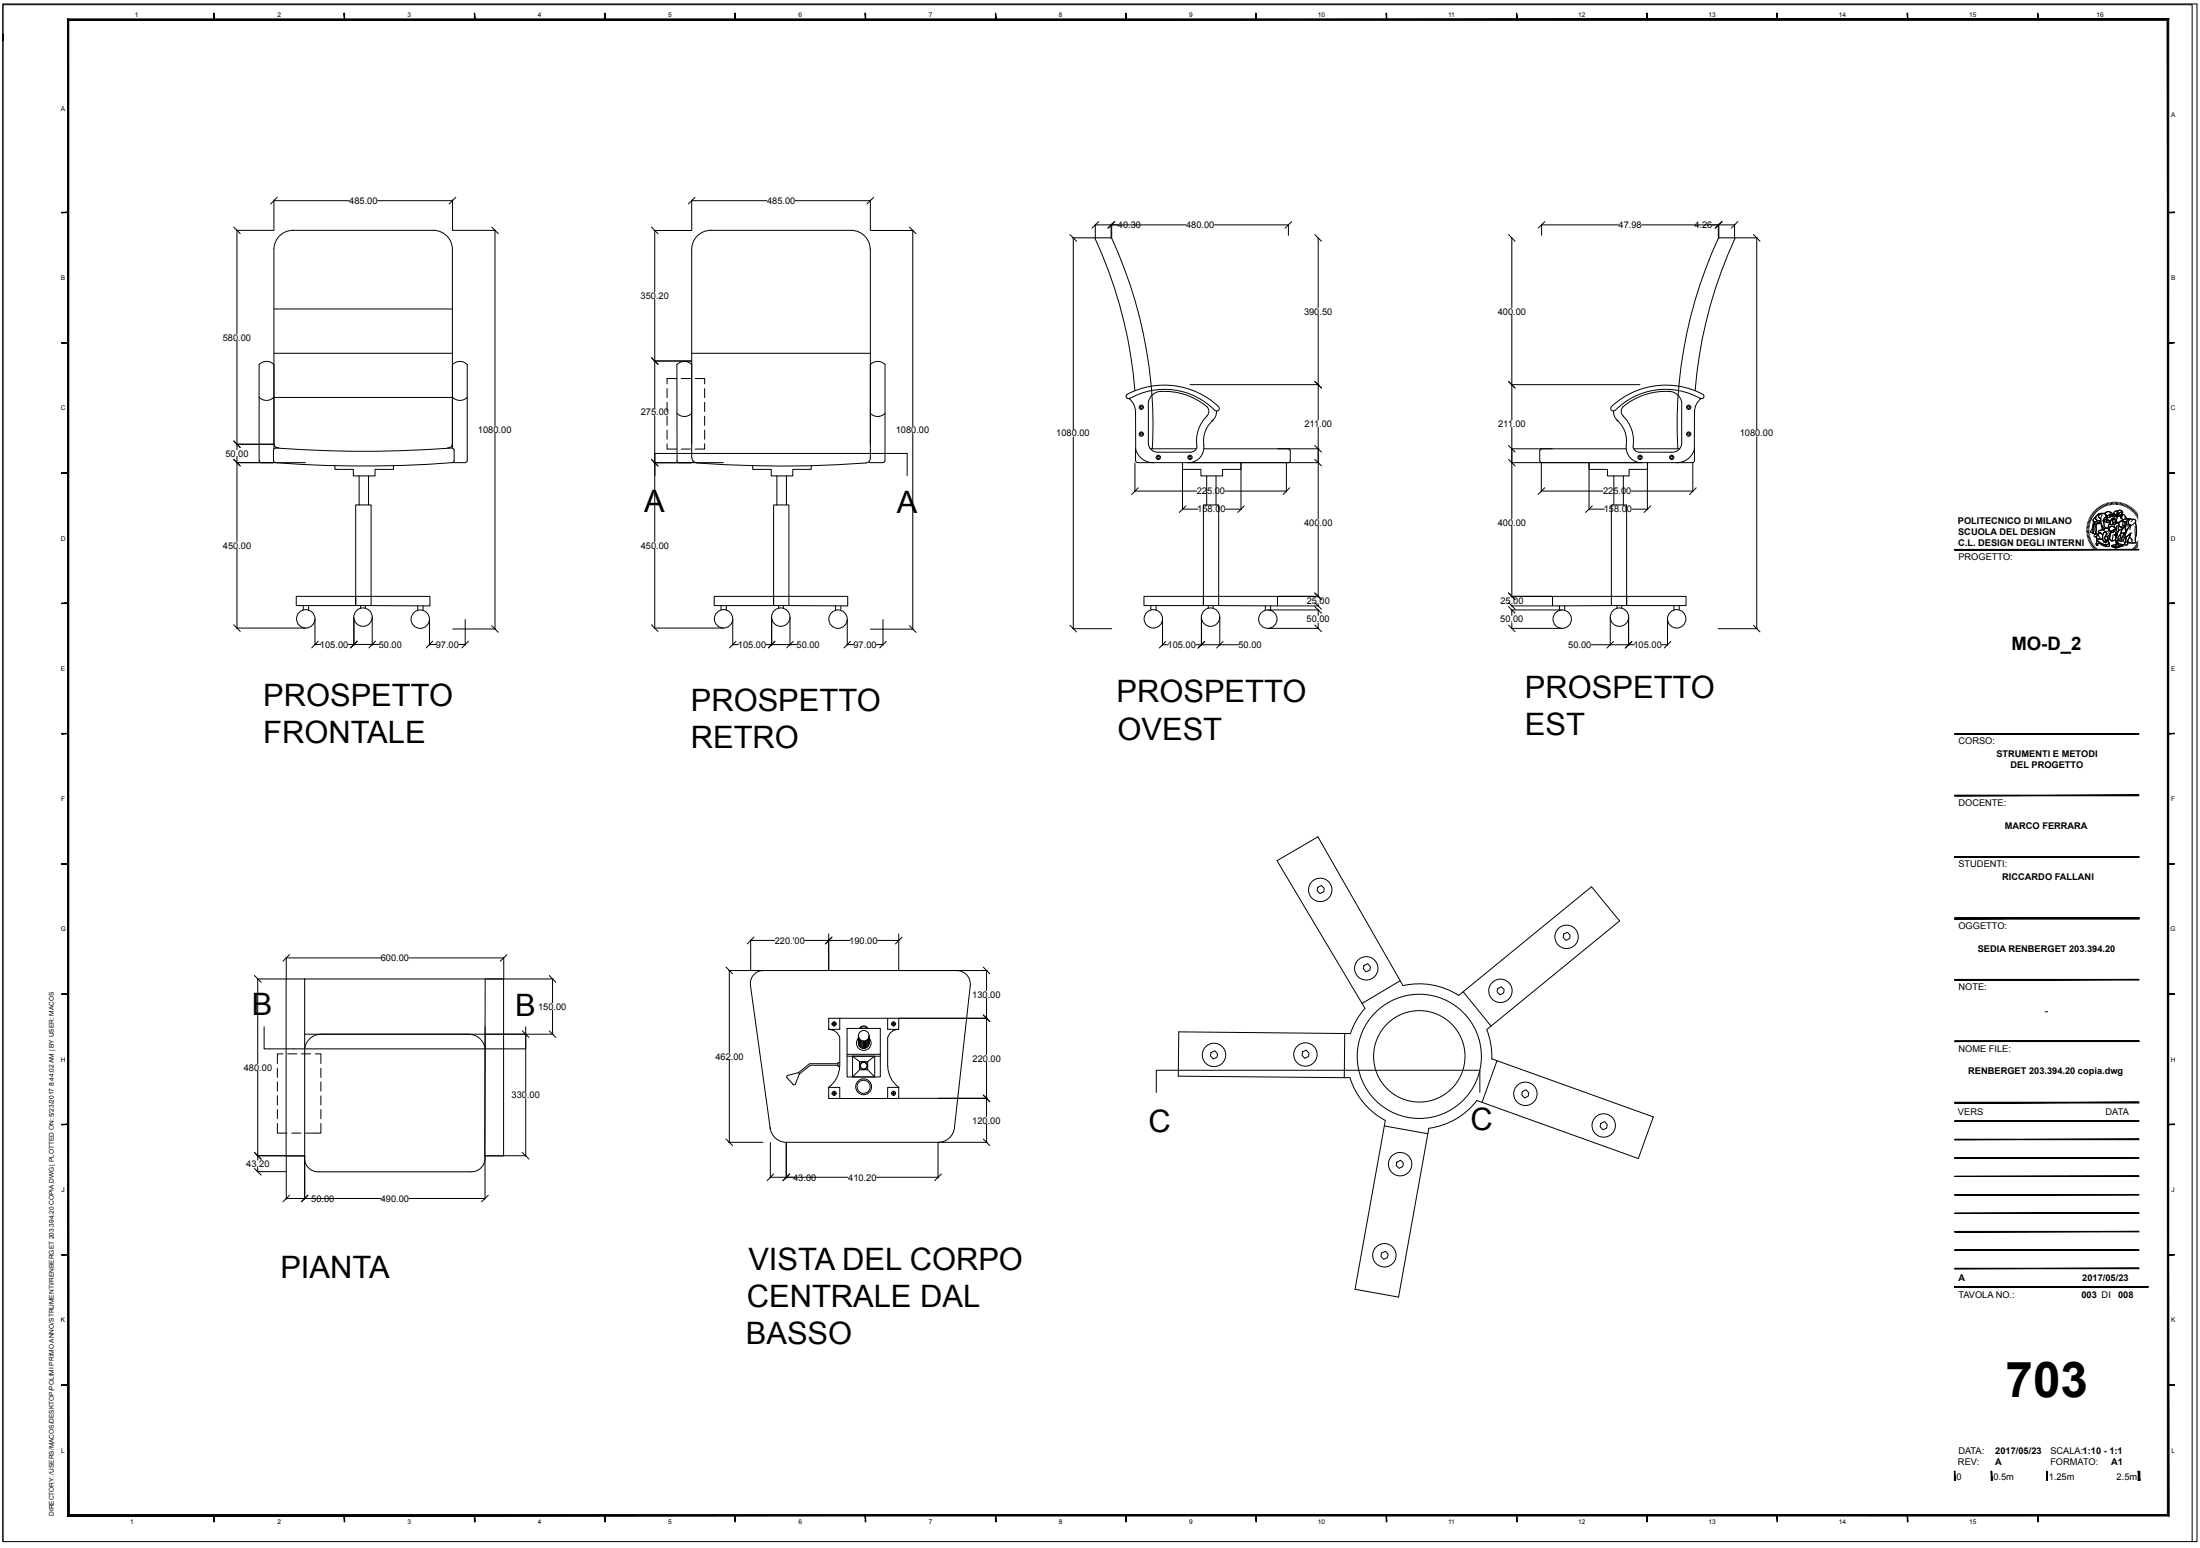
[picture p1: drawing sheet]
<svg xmlns="http://www.w3.org/2000/svg" width="597mm" height="420mm" viewBox="0 0 597 420" stroke-linecap="round" stroke-linejoin="round" font-family="sans-serif">
<g fill="none" stroke="#000" stroke-width=".27">
<path d="M.8 1.1h595.4v417.2h-595.4zM74.3 54.2v8.3M74.3 54.5h20.4M75.2 53.5l-1.8 1.8M102.4 54.5h20.4M122.8 54.2v8.3M123.7 53.5l-1.8 1.8M187.7 54.3v8.2M187.7 54.5h20.4M188.6 53.6l-1.8 1.7M215.8 54.5h20.4M236.2 54.3v8.2"/>
<path d="M237.1 53.6l-1.9 1.7M63.4 61.6l1.8 1.8M64.1 62.5h10.2M64.3 62.5v28M79.4 62.5h38.3a5.2 5.2 0 0 1 5.1 5.2M79.6 62.5a5.2 5.2 0 0 0-5.3 5v54.2M122.8 67.6v53.9M122.9 62.5h11.6M133.4 61.6l1.8 1.8M134.3 62.5v53.1M176.8 61.6l1.8 1.8M177.5 62.5h10.2"/>
<path d="M177.7 62.5v16.7M192.7 62.5h38.4a5.2 5.2 0 0 1 5 5.2M193 62.5a5.2 5.2 0 0 0-5.3 5v56.6a1.54 1.54 0 0 0 1.4 1.5M236.2 67.6v56.7a1.27 1.27 0 0 1-1.3 1.3 311.3 311.3 0 0 1-45.8 0M236.2 62.5h11.7M246.8 61.6l1.8 1.8M247.7 62.5v53.1M290.3 63.6l1.8 1.9M291.3 64.5v52.1M297.2 60.8v3.7a128.6 128.6 0 0 1 10.8 41.5M297.2 61h6.1M298.2 60.1l-1.9 1.8"/>
<path d="M301.5 60.8v3.7h-10.5M301.5 64.6l.1 .1M301.7 60.8v3.8a121.7 121.7 0 0 1 10.6 39.2M301.7 61h20.1M302.4 60.1l-1.8 1.8M302.6 60.1l-1.9 1.8M329.5 61h20.1M349.6 60.8v3M350.5 60.1l-1.8 1.8M356.8 63.6l1.8 1.9M357.5 64.5h.1M357.7 64.5v18.9"/>
<path d="M409.4 63.6l1.7 1.9M410.1 64.5h.1M410.3 64.5v18.9M418.3 61h20.9M418.3 60.8v3M419.2 60.1l-1.8 1.8M445.5 61h20.8M464.7 61h6M466.3 60.8v3.8a121.1 121.1 0 0 0-11 57.2M466.4 60.8v3.7M466.5 64.6l-.2 .1M467.2 60.1l-1.8 1.8"/>
<path d="M467.4 60.1l-1.9 1.8M470.7 60.8v3.7h-4.2M470.7 64.5a128.6 128.6 0 0 0-10.7 41.5M470.8 64.5h6.1M471.6 60.1l-1.8 1.8M475.8 63.6l1.8 1.9M476.7 64.5v52.1M64.3 92.5v29.5M70.3 98.9v26.2M70.3 98.9a2.75 2.75 0 0 1 4 0M74.3 95.9h48.5M74.3 83.8h48.5"/>
<path d="M122.8 98.9a2.75 2.75 0 0 1 4 0M126.8 98.9v26.2M176.8 97l1.8 1.9M177.5 98h10.2M177.5 97.9h10.2M177.7 81.2v29.6M183.7 98.9v26.1l.2 .4 .3 .1M183.7 98.9a2.75 2.75 0 0 1 4 0M187.7 95.9h48.5M236.2 98.9a2.75 2.75 0 0 1 4 0M240.2 98.9v26.2M357.7 85.4v28.6"/>
<path d="M410.3 85.4v28.6M63.4 119.6l1.8 1.8M70.3 107.8a2.75 2.75 0 0 0 4 0M74.3 107.8h48.5M122.8 107.8a2.75 2.75 0 0 0 4 0M134.3 117.6v53.1M177.7 112.7v34.3M181 105.4v2.5M181 109.1v2.5M181 112.9v2.5M181 116.7v2.5M183.6 102.7h-2.6v1.5"/>
<path d="M183.7 112.2a2.75 2.75 0 0 0 4 0M184.9 102.7h2.5M188.6 102.7h2.6v1.5M191.2 105.4v2.5M191.2 109.1v2.5M191.2 112.9v2.5M191.2 116.7v2.5M236.2 112.2a2.75 2.75 0 0 0 4 0M247.7 117.6v53.1M291.3 118.5v52.1M305.8 107a21.3 21.3 0 0 1 25 3.6v.5l-.4 .4-.7-.2M305.8 107a.64 .64 0 0 0-.1 1 .64 .64 0 0 0 .9 0"/>
<path d="M308.1 111.4v13.6M309.4 110.3l.3-.2 .3 .2v.3l-.3 .2-.3-.2zM309.4 117.6l.3-.2 .3 .2v.3l-.3 .2-.3-.2zM311.6 109.1v11.2a2.5 2.5 0 0 0 2.8 2.4M312.3 103.8l.5 8.3-.1 9.7M314.8 106.2a17.1 17.1 0 0 1 13 4.6 1.74 1.74 0 0 1-.3 2.1M315 106.2a3.6 3.6 0 0 0-3.4 2.9M322.9 104.4h35M327.5 112.9a9.5 9.5 0 0 0-2.7 8.3 1.74 1.74 0 0 1-1.9 1.5M329.2 114a7.3 7.3 0 0 0-2.5 6.8M329.6 111.3a19.1 19.1 0 0 0-23.1-3.1l1.1 1.4 .5 1.8M330.1 111.5l-.3 1.6-1 1.2"/>
<path d="M356.8 103.5l1.8 1.8M357.7 116v24.8M409.4 103.5l1.7 1.8M410.1 104.4h34.9M410.3 116v24.8M437.9 111.5l.3 1.6 1 1.2M438.8 114a7.3 7.3 0 0 1 2.5 6.8M440.4 112.9a9.4 9.4 0 0 1 2.8 8.2 1.73 1.73 0 0 0 1.9 1.6M452.9 106.2a3.6 3.6 0 0 1 3.5 2.9l-.1 11.2a2.5 2.5 0 0 1-2.7 2.4M453.2 106.2a17.3 17.3 0 0 0-13 4.5 1.74 1.74 0 0 0 .3 2.2M458 110.3l.3-.2 .3 .2v.3l-.3 .2-.3-.2zM458 117.6l.3-.2 .3 .2v.3l-.3 .2-.3-.2z"/>
<path d="M459.8 111.4v13.6M461.5 108.2a19.1 19.1 0 0 0-23.2 3.1M461.6 108.2l-1.2 1.4-.5 1.8M462.2 107a.64 .64 0 0 1 .1 1 .64 .64 0 0 1-1 0M462.2 107a21.4 21.4 0 0 0-25 3.5 .68 .68 0 0 0 .2 .9 .68 .68 0 0 0 .9-.1M476.7 118.5v52.1M63.4 124.6l1.8 1.8M64.1 125.5h18.8M64.1 120.5h10.2M64.3 124v22.9M70.4 125l.2 .4 .3 .1M74.2 122v3.1"/>
<path d="M74.3 125l.2 .4a278.9 278.9 0 0 0 48.4 0l.3-.4M74.3 125.3v.2h-3.5M74.4 120.5l.5 .8 .8 .2M90.9 126.3v1h5v1.8h5.9v-1.8h5v-1M97.5 137h-1v24.8M97.5 137h3.2v24.8h-4.2M97.5 129.1v7.9M100 129.1v7.9M122.7 120.5l-.3 .7-1 .3M122.8 125.5h3.5M123.2 122.1l-.5-.5a343.9 343.9 0 0 1-48.2 0l-.2 .5M123.2 122v3.1"/>
<path d="M126.7 125v.3l-.5 .2M177.5 125.5h18.8M177.5 125.6h10.2M177.7 129v-6h68.5v6M178.6 126.4l-1.8-1.8 1.8 1.9M181 120.4v1.4h2.6M184.9 121.8h2.5M188.2 125.2l-.5 .3M191.2 120.4v1.4h-2.6M204.3 126.3v1h5v1.8h5.8v-1.8h5v-1M210.8 137h-.9v24.8M210.8 137h3.3v24.8h-4.2"/>
<path d="M210.8 129.1v7.9M213.4 129.1v7.9M240.1 125l-.1 .3-.4 .2h-3.4l-.4-.2M308 133.2h16.7M308 125.6v7.8M308.2 121.8a4.9 4.9 0 0 0 4.9 3.7M308.2 125l.2 .4 .3 .1M308.6 125.5h49.3M308.9 132.3l-1.8 1.9M312.1 121.8h12.6M314 123.9l.3-.2 .3 .2v.4l-.3 .2-.3-.2zM314.5 122.7h8.4"/>
<path d="M320.9 125.5v1.8h5v1.8h5.9v-1.8h5v-1.8M320.9 138.1h4.2M320.9 125.6v12.7M321.8 137.3l-1.8 1.7M322.6 123.9l.3-.2 .3 .2v.4l-.3 .2-.3-.2zM326.6 120.8a4.1 4.1 0 0 1-4.4 4.7M326.7 121.8h31.2M327.4 137h-.8v24.8M327.4 137h3.3v24.8h-4.1M327.4 129.1v7.9M330 129.1v7.9M332.4 133.2h16.7"/>
<path d="M332.6 138.1h4.2M336.8 125.6v12.7M337.7 137.3l-1.8 1.7M349.1 125.6v7.8M349.6 121.8l.5 .5v2.8l-.5 .4M350 132.3l-1.8 1.9M356.8 124.6l1.8 1.8M356.8 120.9l1.8 1.8M409.4 124.6l1.7 1.8M409.4 120.9l1.7 1.8M410.1 121.8h31.2M410.1 125.5h49.3"/>
<path d="M417.8 122.3v2.7M417.9 125l.2 .4 .3 .1M418.3 125.6v7.8M418.3 133.2h16.7M418.4 121.8l-.4 .2-.1 .3M419.2 132.3l-1.8 1.9M431.2 125.5v1.8h5v1.8h5.9v-1.8h5v-1.8M431.2 125.6v12.7M431.2 138.1h4.2M432.1 137.3l-1.8 1.7M437.9 129.1v7.9M440.5 137h.9v24.8"/>
<path d="M440.5 137h-3.2v24.8h4.1M440.5 129.1v7.9M441.3 120.8a4.1 4.1 0 0 0 4.5 4.7M442.7 133.2h16.7M442.8 138.1h4.2M443.3 121.8h12.5M444.8 123.9l.3-.2 .2 .2v.4l-.2 .2-.3-.2zM445.1 122.7h8.4M447 125.6v12.7M448 137.3l-1.8 1.7M453.3 123.9l.3-.2 .3 .2v.4l-.3 .2-.3-.2zM459.4 125.6v7.8"/>
<path d="M459.8 125l-.1 .3-.4 .2M459.8 121.8a4.9 4.9 0 0 1-5 3.7M460.3 132.3l-1.8 1.9M567.4 139.8l.6 .3M567.6 139.5l.6 .4M567.8 139.2l.5 .4M568 138.9l.5 .5M568.3 138.7l.4 .4M568.5 138.4l.5 .5M568.8 138.1l.4 .6M568.9 139.9a2.01 2.01 0 0 1 1.9-.6 .99 .99 0 0 0-1.3 1l.6 .3v.8l-.5-.1a.8 .8 0 0 1-.9-.5 .8 .8 0 0 1 .2-.9zM569 137.9l.5 .5"/>
<path d="M569.3 137.7l.4 .5M569.6 139.8a1.01 1.01 0 0 1 1-.6 1.01 1.01 0 0 1 .9 .9l-.3 .5a1.03 1.03 0 0 0-.3 1.4 .98 .98 0 0 0 .8 1.3h-.1a.41 .41 0 0 0-.5 .5h-.2a.39 .39 0 0 1-.3-.2 .39 .39 0 0 1 .1-.5l-.6-1.1v-1.4h-.3l-.4-.5zM569.6 137.5l.4 .6M569.9 137.3l.4 .6M570.2 137.1l.4 .6M570.5 139.6a3 3 0 0 0-.1 2.9l.3 .6a.38 .38 0 0 0-.1 .5 .38 .38 0 0 0 .5 .2 .47 .47 0 0 1 .6-.5 .98 .98 0 0 1-.8-1.3 1.55 1.55 0 0 1 .6-1.9 1.21 1.21 0 0 0-2-.7 1.25 1.25 0 0 0-.8 1.3l.2 .4 1.1 .3M570.6 137l.2 .6M570.7 139.3a.98 .98 0 0 0-1.2 1l.6 .3M570.9 136.8l.3 .6M571.1 139.4a1.11 1.11 0 0 1 1.1-.6 1.11 1.11 0 0 1 1 .8l-.3 .1a.41 .41 0 0 0-.4-.2 .41 .41 0 0 0-.3 .3l-.5 .1-.2-.2M571.2 136.7l.3 .6M571.3 139.1a1.2 1.2 0 0 1 1.9 .5l-.3 .1-.3-.2a.76 .76 0 0 1-.8 .3 .76 .76 0 0 1-.6-.6z"/>
<path d="M571.4 139.7l.7 .2 .5-.5a.46 .46 0 0 1 .1 .8l-.4 .2-.4-.1-.5 .1zM571.5 136.6l.3 .6M571.9 136.5l.2 .6M572.2 136.4l.2 .6M572.5 139.8l.2 .1M572.6 136.3l.1 .7M572.6 139.9h.1M572.9 139.7l-.1 .5-.5 .2-.4-.1-.5 .1M572.9 136.3l.1 .6M573.3 136.2l.1 .7M573.4 139.8a.41 .41 0 0 1 .5-.3 .41 .41 0 0 1 .2 .6h-.1M573.4 139.6a.46 .46 0 0 1 .5 0 .46 .46 0 0 1 .2 .5l-.7-.3z"/>
<path d="M573.7 136.2v.7M573.7 140l-.4-.2-.4 .2h.3a.34 .34 0 0 0 .4 .4 .34 .34 0 0 0 .2-.6v.2M574 136.2v.7M574.3 139.6l.1 .4M574.4 136.2l-.1 .7M574.7 138.7a.73 .73 0 0 1 1-.1 .73 .73 0 0 1 .2 .9l-.4 1.1 .1-.7 .2-.4-.2-.6a1.11 1.11 0 0 0-.9 1.3l-.2-.8zM574.7 138.7h-.4a.61 .61 0 0 0-.7 .7M574.7 136.2l-.1 .7M574.8 139.7a.36 .36 0 0 0 .3 .4 .36 .36 0 0 0 .4-.2M575 139.4l.2 .1M575 139.2l.6-.3 .2 .6-.2 .4a.46 .46 0 0 1-.7 0 .46 .46 0 0 1 .1-.7zM575.1 136.3l-.1 .7"/>
<path d="M575.1 139.5h.1M575.1 139.9h.1M575.1 139.8h.1M575.4 139.6l.2 .1M575.4 136.4l-.1 .6M575.5 139.6v.1M575.8 136.5l-.2 .6M575.9 139.5l.6 .3 .6 .9-1 .4a.85 .85 0 0 1-.2-1.3zM575.9 139.5l.6 .3 .4 .6M576.1 136.5l-.2 .7M576.5 136.7l-.3 .6M576.8 136.8l-.3 .6"/>
<path d="M577.1 136.9l-.3 .7M577.4 137.1l-.3 .6M577.8 137.3l-.4 .5M578.1 137.5l-.4 .5M578.4 137.6l-.5 .6M578.6 137.8l-.4 .6M578.9 138.1l-.5 .5M579.2 138.3l-.5 .5M579.4 138.6l-.4 .4M579.7 138.9l-.5 .4M579.9 139.1l-.5 .4M580.1 139.4l-.6 .4"/>
<path d="M580.3 139.7l-.5 .4M64.3 148.9v21.5M177.7 149v21.4M357.7 142.8v19.3M410.3 142.8v19.3M566.2 143.5h.7M566.2 143.9h.7M566.3 143.1l.6 .1M566.3 142.8l.7 .1M566.3 142.4l.7 .1M566.4 142.1l.7 .1M566.5 141.7l.7 .2"/>
<path d="M566.6 141.4l.7 .2M566.8 141.1l.6 .2M566.9 140.7l.6 .3M566.9 144.2h-.7M566.9 144.5h-.6M567 144.8l-.7 .1M567 145.1l-.7 .2M567.1 140.4l.5 .3M567.1 145.5l-.7 .1M567.1 145.8l-.6 .1M567.2 140.1l.6 .3M567.3 146.1l-.7 .2"/>
<path d="M567.4 146.4l-.7 .2M567.5 146.7l-.6 .2M567.6 147l-.6 .3M567.8 147.2l-.6 .4M567.9 147.5l-.5 .4M568.1 141.4l.7 .1a.8 .8 0 0 0 1.3-.1v.6a2.49 2.49 0 0 1-2-.3zM568.1 141.4l.1 .5M568.1 147.8l-.5 .4M568.3 142l-.3 .4-.1 1.6-.3 .5 .3 .2M568.3 148.1l-.5 .4M568.4 140.5l.3-.3a.82 .82 0 0 0 .9 1.1l.4 .1-.6 .4-.5-.3-.4 .1a.45 .45 0 0 1-.5-.3 .45 .45 0 0 1 .2-.5zM568.5 142.1h.5l-.3 .6v2.2l-.8-.2 .3-1a1.73 1.73 0 0 1 .3-1.6z"/>
<path d="M568.5 148.3l-.5 .5M568.5 142l-.3 .5v1.6l-.3 .6 .8 .2M568.7 140.2l-.5 .6a.45 .45 0 0 0-.2 .5 .45 .45 0 0 0 .5 .3l.3-.1a.76 .76 0 0 0 1.2-.1M568.7 148.6l-.5 .4M568.8 145.6a.72 .72 0 0 0 .8 .7l1-.2M568.9 146l.7 .3 1-.2 .3 1 .3-.2 .2 .4-.1-.6 .3 .5-.1-.5 .3 .2-.4-.5a.44 .44 0 0 1-.3-.4 .44 .44 0 0 1 .2-.5l.5 .1 .2 .6a1.06 1.06 0 0 1-.2 1.6h-.7a2.62 2.62 0 0 1-2.2-1.8zM568.9 146a1.79 1.79 0 0 0 1.8 1.6l1 .5M569 142.1h.4a.82 .82 0 0 1 1.1 .6l.2 1-.6 .2a.46 .46 0 0 0-.6 .1 .46 .46 0 0 0 .1 .6l-.3 .4a.8 .8 0 0 1-.4-1.3l-.2-1zM569 148.8l-.5 .5M569 142.1l-.3 .6 .1 2.1M569 146.7l2 1.1a.9 .9 0 0 0 1.2-.6 .63 .63 0 0 1 .1 1 .63 .63 0 0 1-.9 0l-1-.4a.77 .77 0 0 0-1.2-.3l.1 .4a.35 .35 0 0 1-.5-.1 .35 .35 0 0 1 0-.4zM569.1 146.6l-.3 1.1a.28 .28 0 0 0 .2 .3 .28 .28 0 0 0 .3-.2l-.2-.1a.62 .62 0 0 1 .6-.4 .62 .62 0 0 1 .6 .5l.4 .2a1.71 1.71 0 0 0 1.7 .1l.1-.4-.2-.5"/>
<path d="M569.2 149l-.5 .5M569.3 145.1l-.2-.1a.54 .54 0 0 0-.8 .2l-.1 .3a.51 .51 0 0 0 .9-.1 .51 .51 0 0 1 .7 .4l.1 .1M569.4 149.2l-.4 .6M569.5 144.7l.1-.1a.77 .77 0 0 1 .8 .2 .77 .77 0 0 1 .2 .8v.5a1.23 1.23 0 0 1-1.8-.4l.2-.3 .4-.1-.1-.2zM569.5 144.1l1.2-.5 .4 .2a.5 .5 0 0 1 .2-.5 .5 .5 0 0 1 .6 .1l.3 .1a1.08 1.08 0 0 1 .5 1.3 1.08 1.08 0 0 1-1.3 .7l.1-.4a.28 .28 0 0 0 .3-.3 .28 .28 0 0 0-.3-.3l-.4-.2-.5 .8-.2-.1a.7 .7 0 0 0-.9-.5zM569.7 149.4l-.4 .6M569.8 144.4l.8 .7M569.9 144.5h-.1a.54 .54 0 0 0-.4 .8M570 149.7l-.4 .5M570.1 142h-1.6a.49 .49 0 0 0-.6 .1 .49 .49 0 0 0 0 .6l-.2 .8-.5 .7 .3 .3M570.2 142.4l.3 1.4M570.2 149.8l-.3 .6"/>
<path d="M570.5 150l-.3 .6M570.7 143.7l-.6 .2a.45 .45 0 0 0-.6 .1 .45 .45 0 0 0 .1 .6M570.8 150.1l-.3 .7M571 141.2l.8-.3 .3 .2a.34 .34 0 0 0-.5 .2 .34 .34 0 0 0 .2 .4h-.1a.58 .58 0 0 1-.7-.5zM571 144.5a.45 .45 0 0 1 .5 0 .45 .45 0 0 1 .1 .5l-.3 .5a.53 .53 0 0 0-.2 .6 .53 .53 0 0 0 .4 .4l.3 .3-.3-.1 .1 .5-.3-.5 .1 .6-.2-.4-.2 .1a1.78 1.78 0 0 1 0-2.5zM571 144.5a.45 .45 0 0 1 .5 0 .45 .45 0 0 1 .1 .5l-.3 .5a.55 .55 0 0 0-.2 .6 .55 .55 0 0 0 .4 .4l.3 .3-.3-.1 .1 .5-.3-.5 .1 .6-.2-.4-.2 .1a1.78 1.78 0 0 1 0-2.5zM571 140.6l.9-.3-.1 .5-1.1 .5zM571 141.2a.61 .61 0 0 0 .8 .5M571.1 150.3l-.3 .6M571.4 150.4l-.2 .6M571.7 143.3l.5 .2 .3 .3a.86 .86 0 0 1-.2 1.4M571.7 150.5l-.2 .6"/>
<path d="M571.8 141.2h.8l-.3 .1v.4a.39 .39 0 0 1-.5 0 .39 .39 0 0 1 0-.5zM571.8 145.6l.2 .6a1.06 1.06 0 0 1-.2 1.6h-.6M571.8 140.9l.3 .2M571.9 140.6l-.1 .2-1.1 .5M571.9 144.2l-.8 .1M571.9 140.3l-.3 .5M572 150.6l-.2 .7M572.1 143.8l.6 .6M572.1 141.2h.5l-.3 .1v.4a.39 .39 0 0 1-.5 0 .39 .39 0 0 1 0-.5h.4l-.2 .1M572.2 144.3a.69 .69 0 0 1 .1 .9 .69 .69 0 0 1-.9 .2M572.2 143.5a.93 .93 0 0 1 1.5-.5l.4 .5v.2l-1.4 .4 .6 .4 .4-.3v-.3a.43 .43 0 0 0 .4-.3 .43 .43 0 0 0-.2-.5l-1.1-.3-.5 .7-.2-.1v-.5l.4-.8 .3 .2h.9l.4-.3a.25 .25 0 0 0 .3-.1 .25 .25 0 0 0-.1-.3l.7 .2v1.1a.53 .53 0 0 0 0 .9l-.3 .6-.4 .1-.3 .7-.3-.1 .3 .3 .2-.1v.4l.2-.2-.3 1.1-.1-.1a.93 .93 0 0 1-1.4 0l-.4-.4 .6-1.6M572.2 143.3l.7-.5 .9 .3 .4 .5-.5 .1-.5 .3a.36 .36 0 0 1-.5 .2 .36 .36 0 0 1-.2-.4z"/>
<path d="M572.3 146.1l.8 .7M572.3 150.7l-.1 .7M572.4 140.2l.1 .1M572.6 145.5v.9M572.6 142.1a1.2 1.2 0 0 0-.5 1.3M572.6 144.1l1.2-.4a.61 .61 0 0 1-.4 .7 .61 .61 0 0 1-.8-.3zM572.6 150.8l-.1 .6M572.7 144.9l-.1 .7-.6 .7M572.8 144.3h-.1M572.9 140l.9-.2 .2 .3a.45 .45 0 0 1-.5 .2 .45 .45 0 0 1-.3-.3zM573 150.8l-.1 .7M573 148l2-.5 1.2 .3-2.1 .6z"/>
<path d="M573 148l1.1 .4v.3l-1.1-.4zM573 140.8a.83 .83 0 0 1 1.1 .2 .83 .83 0 0 1 0 1l-.1-.3a.53 .53 0 0 0-.1-.8 .53 .53 0 0 0-.7 .1l.1 .4a.51 .51 0 0 1 0 .9 .51 .51 0 0 1-.8-.4zM573 148l2-.4 1.2 .2-2.1 .6zM573.2 140.9a.73 .73 0 0 1 .9 .2 .73 .73 0 0 1 0 .9l-.2 .3h-.5zM573.3 150.8l-.1 .7M573.4 145.2l-.3 1.6 1-.2M573.4 144.3h.1M573.4 143.9l.2 .1M573.5 144.2h.1M573.5 144h.1M573.6 141v.1M573.6 141l-.2 .1"/>
<path d="M573.6 150.8v.7M573.7 145.1l.3 .1 .3-.7 .4-.1-.5 1.3v-.4l-.2 .1zM573.7 142.3v.7M573.8 143.8l-.1 .4a.54 .54 0 0 1-.9 0M573.8 140.9l.3 .2-.1 .1M574 141a.41 .41 0 0 0-.7-.2 .41 .41 0 0 0 0 .6l.1 .4a.44 .44 0 0 1-.5 .5 .44 .44 0 0 1-.2-.7l.1-.4a.81 .81 0 0 1 1-.5 .81 .81 0 0 1 .6 .9 .24 .24 0 0 1 0 .3 .24 .24 0 0 1-.3 .1l-.1-.3M574 150.8v.7M574.1 141.3l-.2 .1M574.1 141.2l.1 .3-.2 .2h-.6M574.1 142l-.2 .3h-.5M574.1 148.4l2.1-.6v.3l-2.1 .6zM574.1 148.4v.3"/>
<path d="M574.2 140h.2l.1 .3-.2 .9M574.3 144.5h.1M574.3 145.2l-.2 .4 .3-.1M574.3 144.6l-.3 .6-.3-.1 .3 .3 .2-.1M574.3 150.8v.7M574.3 141.6l-.1-.4 .3-.9-.4-.6a.57 .57 0 0 1-.5-.7 .57 .57 0 0 1 .8-.4l.3 .1-.2 .7 .1 .8 .2-.5a.41 .41 0 0 0 .3 .4 .41 .41 0 0 0 .5-.2l-.1 .6 .2-.1v.2a.43 .43 0 0 1 .2 .5 .43 .43 0 0 1-.4 .3l-.5 .4M574.4 144.9l-.1 .3-.1-.2M574.4 142.6l-.1 1.3M574.4 141.8l.5 .2M574.5 146.7l.2-.1 .1 1.1-.3-.6-.3 .7zM574.5 143.8l-.3 .4v.4M574.6 150.8l.1 .7"/>
<path d="M574.6 144.4l-.3 .1M574.7 142.7l-.4 .8M574.9 150.8l.1 .6M575 141.8l.8-.4 .5 .1a.65 .65 0 0 1 .8 .5 .65 .65 0 0 1-.5 .8l-.2 .2a.59 .59 0 0 1-1-.1l-.4-.4zM575 143.8l.9-.2-.4 1.1-.7 1.1-.1 .9-.1-.1-.4 .6a2.53 2.53 0 0 1 .3-2.2zM575 143.8l-.5 1.4a1.91 1.91 0 0 0-.2 2l.4-.6 .2 1.4-.4-.9-.4 1 .2-.9M575.1 142.8l-.1 .1a.53 .53 0 0 0 0 .9l.8-.2 .5-.6M575.2 150.7l.2 .7M575.5 144.7l.8-.1-.2 .9a1.03 1.03 0 0 0-.2 1.2l-.5 .2-.2-.2zM575.6 150.6l.1 .7M575.7 140.4l.4 .7M575.7 142.9h.1"/>
<path d="M575.8 141.3l1.1-.5h.8l-.7 .9zM575.9 143.6l-.4 1.1-.7 1.1-.1 .9M575.9 150.5l.2 .7M575.9 142.8l-.3 .1M575.9 143.1v.1M576.2 147.8v.3l-2 .6-1.2-.4v-.3M576.2 150.5l.2 .6M576.3 144.7l-.2 .7a1.1 1.1 0 0 0-.2 1.3l-.5 .2-.2-.2 .3-1v-1M576.5 142.8l.3-.1-.1 1.8-1.2 .2 .3-1.1zM576.5 150.3l.2 .7M576.5 141.5a.51 .51 0 0 1 .5 .5 .51 .51 0 0 1-.4 .5 .73 .73 0 0 1-.5 .7 .73 .73 0 0 1-.8-.3 .74 .74 0 0 1-.2-1 .74 .74 0 0 1 1.1-.1l-.2 .8a.67 .67 0 0 0 .5-.9 .67 .67 0 0 0-1-.3l-.5 .4-.1 .5M576.5 142.5l-.1 .4"/>
<path d="M576.6 140.3l.5 .4M576.7 144.6l-1.2 .1M576.7 146l-.1 .3 .2 .1M576.8 142.8v.1a5 5 0 0 1-.6 2.9l.2 1.2 .2 .2M576.8 150.2l.3 .6M577 145.7l1.1-1-.4 1.3a1.13 1.13 0 0 0-.3 1.6l-.3 .3-.6-.1zM577 141.7a1.07 1.07 0 0 1 1.7-.8 .56 .56 0 0 1 .8 .2 .56 .56 0 0 1-.3 .8 1.26 1.26 0 0 1-2.2 .1M577.1 143.5v.6M577.1 150.1l.3 .6M577.3 149.9l.4 .6M577.5 142.7l-.9 .1M577.6 146.9l.5 .4"/>
<path d="M577.6 149.7l.4 .6M577.8 140.8l-1.1 .1-.9 .4M577.9 140.9l.1-.1 .7 .2a.52 .52 0 0 1 .7 .1 .52 .52 0 0 1 0 .6l.4 1.6-.1 1.7a1.88 1.88 0 0 0 0 2.2h-2.4l.8-2.5-1.5 1.4a6.6 6.6 0 0 1 1.4-3.5l.4-.1a.91 .91 0 0 1-.9-.6 .91 .91 0 0 1 .4-1zM577.9 149.6l.4 .5M577.9 145.7l.8 .9M578 142.7a6.4 6.4 0 0 0-1.4 3.4l1.5-1.4 .5-.1M578 140.8a.91 .91 0 0 0-.5 1.1 .91 .91 0 0 0 .9 .6M578.1 144.7l-.4 1.3a1.13 1.13 0 0 0-.3 1.6l-.3 .3-.6-.1 .5-2.1M578.2 149.4l.4 .5M578.2 142.7l-.3 1M578.3 146.1a1.09 1.09 0 0 0 .7 1.2M578.4 149.2l.5 .5"/>
<path d="M578.6 141.2l-.3 .3M578.7 148.9l.4 .5M578.9 148.7l.5 .5M579.1 148.5l.5 .4M579.3 148.2l.5 .4M579.4 142.8l.1 3.3M579.4 141.7a7.7 7.7 0 0 1 0 4.8l.3 .8-2.4-.1M579.5 148l.6 .3M579.7 147.7l.6 .4M579.9 147.4l.6 .4M580.1 147.1l.5 .4M580.2 146.9l.6 .2"/>
<path d="M580.3 146.6l.6 .2M580.4 146.2l.7 .3M580.5 140l-.6 .3M580.6 145.9l.6 .2M580.6 140.3l-.5 .3M580.6 145.6l.7 .2M580.7 145.3l.7 .2M580.8 145l.6 .1M580.8 140.6l-.6 .3M580.8 144.7h.7M580.9 144.1h.6M580.9 144.3l.6 .1"/>
<path d="M581 141l-.7 .2M581.1 141.3l-.7 .2M581.2 141.7l-.6 .1M581.3 142l-.7 .2M581.4 142.3l-.7 .2M581.4 142.7l-.6 .1M581.5 143.1h-.7M581.5 143.7l-.6 .1M581.5 143.4h-.6M63.4 169.5l1.8 1.8M64.1 170.4h18.8M82.3 164.3v1.2"/>
<path d="M83.7 164.3v1.2M85.5 174.8h1.5M85.5 167.9v7.2M86.4 174l-1.8 1.8M94.5 174.8h1.6M96 174.8h6.8M96 167.4v7.7M96.1 167.9v7.2M96.5 161.8h-16.1v2.5h16.1v-2.5v2.5h4.2v-2.5M96.9 174l-1.8 1.8M96.9 174l-1.7 1.8M97.9 164.3v.7"/>
<path d="M99.1 164.3v.7M100.5 161.8h16.2v2.6l-16-.1M101 167.4v7.7M101.9 174l-1.8 1.8M113.4 164.4v1.2M114.8 164.4v1.2M116.5 168.1v7M116.5 174.8h1.8M117.4 174l-1.7 1.8M122.9 170.7h11.6M124.5 174.8h1.7M126.2 168.1v7"/>
<path d="M127.1 174l-1.8 1.8M133.4 169.8l1.8 1.7M176.8 169.5l1.8 1.8M177.5 170.4h18.8M195.7 164.3v1.2M197.1 164.3v1.2M198.8 174.9h1.6M198.8 168v7.1M199.7 174l-1.7 1.8M207.9 174.9h1.5M209.4 174.9h6.8M209.4 167.4v7.7"/>
<path d="M209.4 168v7.1M209.9 161.8h-16.1v2.5h16.1v-2.5v2.5h4.2v-2.5M210.3 174l-1.8 1.8M211.3 164.3v.7M212.6 164.3v.7M213.9 161.8h16.1v2.6l-15.9-.1M214.4 167.4v7.7M215.3 174l-1.8 1.8M226.7 164.4v1.2M228.2 164.4v1.2M229.9 168.1v7M229.9 174.9h1.7"/>
<path d="M230.8 174l-1.8 1.8M236.2 170.7h11.7M237.9 174.9h1.7M239.6 168.1v7M240.5 174l-1.8 1.8M246.8 169.8l1.8 1.8M290.3 169.6l1.8 1.9M291 170.6h10.7M312.3 164.3v1.2M313.7 164.3v1.2M315.5 167.9v7.2M315.5 174.9h1.5"/>
<path d="M316.4 174l-1.8 1.8M324.5 174.9h1.6M326 174.9h10.1M326 167.5v7.6M326.1 167.9v7.2M326.6 161.8h-16.2v2.5h16.2v-2.5v2.5h4.1v-2.5M326.9 174l-1.8 1.8M327.9 164.3v.7M329.2 164.3v.7M330.5 161.8h16.2v2.6l-16-.1M331 167.5v7.6M331.9 174l-1.8 1.8"/>
<path d="M343.4 164.4v1.2M344.1 170.5h13.8M344.1 165.5h13.8M344.8 164.4v1.2M346.8 164.4h11.1M346.8 161.8h11.1M356.8 169.6l1.8 1.8M356.8 164.6l1.8 1.8M356.8 163.5l1.8 1.8M356.8 160.9l1.8 1.8M357.7 164.1v.3M357.7 165.5v1.5"/>
<path d="M357.7 169v1.5M409.4 169.6l1.7 1.8M409.4 164.6l1.7 1.8M409.4 163.5l1.7 1.8M409.4 160.9l1.7 1.8M410.1 170.5h13.7M410.1 165.5h13.7M410.1 164.4h11.1M410.1 161.8h11.1M410.3 164.1v.3M410.3 165.5v1.5M410.3 169v1.5"/>
<path d="M423.2 164.4v1.2M424.6 164.4v1.2M431.8 174.9h10.2M437 167.5v7.6M437.3 161.8v2.5h4.1v-2.5v2.5h16.1v-2.5h-16.1M437.4 161.8h-16.1v2.6l16-.1M437.9 174l-1.8 1.8M438.8 164.3v.7M440.1 164.3v.7M441.9 174.9h1.6M441.9 167.9v7.2M442 167.5v7.6"/>
<path d="M442.8 174l-1.8 1.8M450.9 174.9h1.6M452.5 167.9v7.2M453.4 174l-1.8 1.8M454.2 164.3v1.2M455.7 164.3v1.2M466.3 170.6h10.6M475.8 169.6l1.8 1.9M77.7 259.7v5.8M77.7 259.9h25.6M78.6 259l-1.8 1.8M111 259.9h25.7"/>
<path d="M136.7 259.7v5.8M137.6 259l-1.8 1.8M203.7 255.2h6.5M203.7 255v8.2M204.6 254.3l-1.8 1.8M218.4 255.2h12.2M224.9 253.4v9.8M225.8 254.3l-1.8 1.8M238.1 255.2h5.8M243.9 253.4v9.8M244.8 254.3l-1.8 1.8M357.6 240.8l1-.5 .8 .8-.2 .8-1 .6-.8-.9z"/>
<path d="M424.3 253.4l1-.4 .8 .8-.1 .8-1.1 .6-.7-.9zM69 264.7l1.9 1.8M69.8 265.6h7.8M69.9 265.6v23M71.7 278.6v6h71v-6M82.7 265.6v48h-5.1v-48h59.1v48h-5.1l.1-48M131.7 278.6l-.1 46.7M131.7 265.6h18.4M141.7 279.7l1.9 1.8M149.1 264.7l1.7 1.8M149.1 279.7l1.7 1.8M149.9 265.6v6.5"/>
<path d="M149.9 274.1v6.5M197 262.4l1.8 1.8M197.7 263.3h70.2M197.9 263.3v22.3M207.1 263.3a3.5 3.5 0 0 0-3.4 4.2l5.3 38.9M225.8 277.9h.5v.5M226.3 277.3v.5h-.5M226.4 277.3v.5h.5M226.9 277.9h-.5v.5M227.9 276.3v3h-3a2.88 2.88 0 0 1 2.9 2.2M229.9 279h9v13.2h-9zM233.2 279a1.31 1.31 0 0 1 2.4 0"/>
<path d="M235.3 279a1.1 1.1 0 0 0-1.8 0M240.9 276.3v3h3v-3M241.9 277.9h.5v.5M242.4 277.3v.5h-.5M242.5 277.3v.5h.5M243 277.9h-.5v.5M243.9 279.3a2.88 2.88 0 0 0-3 2.2v7.8M259.4 263.3a3.7 3.7 0 0 1 3.9 3.9l-4.3 38.8M266.8 275.4l1.8 1.8M266.8 262.4l1.8 1.8M267.7 263.3v5.5M267.7 270.8v15.3"/>
<path d="M267.9 276.3h-43v3h.3M370.1 262l1-.5 .8 .8-.2 .9-1 .5-.7-.8zM370.4 273.6a19.7 19.7 0 0 0-3.9 6.8M380 266.1l-10.4 6.2M380.7 267.4l-23.1-40.4-11.1 6.5 23.9 40M380.7 267.4a19.7 19.7 0 0 1 15.2 2.7l36-29.5 7.6 9.3-36 29.4M397 269.1l7.6 9.3M403.5 279.4a19.9 19.9 0 0 1 1.3 7.9l43.8 15.7-4 11.3-43.8-15.7a19.7 19.7 0 0 1-13.1 7.5l-8.2 45.8-11.8-2.1 8.2-45.8M406.4 268.2l1-.5 .8 .8-.2 .9-1 .5-.7-.8zM69.9 290.6v24.2M75.3 289.8v2.5M75.3 293.6v2.4"/>
<path d="M75.3 297.3v2.5M76.8 285.9h-1.5v2.7M78.1 285.9h2.5M81.8 285.9h2.5M82.7 280.6h67.4M82.7 284.4v.3M82.8 284l-.1 .3M82.9 283.7l-.1 .2M83 283.3l-.1 .3M83.1 283v.2M83.4 282.7l-.2 .2M83.6 282.4l-.2 .2"/>
<path d="M83.8 282.1l-.1 .1M84.1 281.8l-.2 .2M84.4 281.6l-.2 .1M84.7 281.4l-.2 .1M85 281.1l-.2 .2M85.3 281l-.2 .1M85.6 285.9h1.5v2.7M85.7 280.9h-.3M86 280.8h-.2M86.4 280.7h-.3M86.5 280.6h.3M87.1 289.8v2.5"/>
<path d="M87.1 293.6v2.4M87.1 297.3v2.5M87.1 280.6h-.2M127.3 280.6h.2M127.6 280.6l.2 .1M128 280.7h.2M128.3 280.8l.3 .1M128.7 280.9h.2M129 281l.2 .1M129.4 281.2l.2 .1M129.7 281.4l.2 .1M130 281.6l.2 .1"/>
<path d="M130.3 281.8l.1 .2M130.5 282.1l.2 .2M130.8 282.4l.1 .2M131 282.7l.1 .2M131.2 283l.1 .2M131.3 283.3l.1 .3M131.4 283.7l.1 .2M131.6 284.1v.2M131.6 284.4l.1 .3M142.7 280.6v15.5M142.7 298.1v15.5M197.9 287.6v22.3"/>
<path d="M213.5 292.4l1.7 1.8M213.8 291.8l-.3 .2v.3M215.9 294.1l-.3 .2-.4-.1M216.7 291l-3 .8M225.8 296.7h.5v.5M226.3 296.1v.5h-.5M226.4 296.1v.5h.5M226.9 296.7h-.5v.5M227.4 289h-7.5l-3 2.4M227.4 288.6h-7.7l-3 2.4 .2 .4-1 2.7M227.8 289.3a7.1 7.1 0 0 1-2.9 5.7M227.9 281.5v7.8h-.5v-1h.5"/>
<path d="M229.9 286.6h9M229.9 286.1h9M231.4 286.6h6v5.6h-6zM231.4 286.6l1.9 1.4M232.9 281v2M233 281.4v2M233 281.6v2M233.1 281.8v2M233.3 288h2.2v2.2h-2.2zM233.3 290.2l-1.9 2M233.3 282v1.9M233.5 282.2v2"/>
<path d="M233.7 282.3v2M233.9 282.4v2M234.1 282.5v1.9M234.4 282.5v1.9v-1.9v.5M234.6 282.5v1.9M234.9 282.4v2M235.1 282.3v2M235.3 282.2v2M235.5 290.2l1.9 2M235.5 282v1.9M235.6 281.8v2M235.7 281.6v2"/>
<path d="M235.8 281v2.4M235.8 283a1.44 1.44 0 0 1-1.4 1.4 1.44 1.44 0 0 1-1.4-1.4M235.9 281.7a1.99 1.99 0 0 1-.1 2.7 1.99 1.99 0 0 1-2.8 0 1.99 1.99 0 0 1-.1-2.7M237.4 286.6l-1.9 1.4M240.9 298v-3h3v3M240.9 289.3a7.1 7.1 0 0 0 3 5.7M241.9 296.7h.5v.5M242.4 296.1v.5h-.5M242.5 296.1v.5h.5M243 296.7h-.5v.5M266.8 297.1l1.8 1.8M267.7 288.1v14.8"/>
<path d="M267.9 298h-43v-3h3v3M313.8 296.4v-6h87.8v6M328.6 285.6l1-.5 .8 .8-.2 .9-.9 .5-.8-.8zM353.4 285.4l1.1-.5 .7 .9-.1 .8-1 .6-.8-.9zM364.9 280.4l-.1 12M366.4 280.4l-46.5-.4-.2 12 46.6 .4a19.7 19.7 0 0 0 9.6 11.6M406.2 287.8l-4 11.3M413.1 296.2l1-.5 .8 .8-.2 .9-1 .5-.7-.8zM69 312.7l1.9 1.8M69 317l1.9 1.8M69.8 317.9h7.8M69.8 313.6h7.8"/>
<path d="M69.9 316.7v1.2M75.3 304.8v2.6h2.6M75.3 301v2.5M77.6 313.6h5.1M77.7 313.7v11.6M79.2 307.4h2.5M82.7 313.7v11.6M82.7 313.6a3.7 3.7 0 0 0 3.9 4.3h41.2M87.1 304.8v2.6h-4.2M87.1 301v2.5M131.6 313.6a3.7 3.7 0 0 1-3.9 4.3M131.7 313.6h11.1"/>
<path d="M141.7 312.7l1.9 1.8M197 309l1.8 1.8M197.7 309.9h9.4M209 305.9a4.4 4.4 0 0 0 4.4 4M209 319.4h6.2M209 310v9.6M209.9 318.5l-1.7 1.8M213.4 319.4h16.7M214.3 318.5l-1.8 1.8M237.8 319.4h16.8M255.4 318.5l-1.7 1.8M259 305.9a4.4 4.4 0 0 1-4.4 4v9.7"/>
<path d="M266.8 309l1.8 1.8M267.7 305v4.9M267.9 309.9h-54.5v9.7M375.7 305.5l11.8 2.1M379.1 315.3l1-.5 .7 .8-.1 .9-1.1 .5-.7-.8zM434.4 304.8l1-.5 .8 .8-.2 .9-1 .5-.8-.8zM77.7 325.2h6.8M78.6 324.3l-1.8 1.8M82.7 325.2h20.6M83.6 324.3l-1.8 1.8M111 325.2h20.6M132.5 324.3l-1.8 1.8"/>
<path d="M374.9 340l1-.5 .8 .8-.2 .9-1 .5-.8-.8zM.8 418.2v-416.9h594.1v416.9"/>
<circle cx="309.7" cy="110.5" r=".59"/>
<circle cx="309.7" cy="117.8" r=".59"/>
<circle cx="458.3" cy="110.5" r=".59"/>
<circle cx="458.3" cy="117.8" r=".59"/>
<circle cx="314.3" cy="124.1" r=".59"/>
<circle cx="322.9" cy="124.1" r=".59"/>
<circle cx="445.1" cy="124.1" r=".59"/>
<circle cx="453.6" cy="124.1" r=".59"/>
<circle cx="83" cy="167.9" r="2.5"/>
<circle cx="98.5" cy="167.4" r="2.5"/>
<circle cx="114" cy="168" r="2.5"/>
<circle cx="196.3" cy="167.9" r="2.5"/>
<circle cx="211.9" cy="167.4" r="2.5"/>
<circle cx="227.4" cy="168" r="2.5"/>
<circle cx="313" cy="167.9" r="2.5"/>
<circle cx="328.5" cy="167.4" r="2.5"/>
<circle cx="344" cy="168" r="2.5"/>
<circle cx="423.9" cy="168" r="2.5"/>
<circle cx="439.5" cy="167.4" r="2.5"/>
<circle cx="455" cy="167.9" r="2.5"/>
<circle cx="358.3" cy="241.4" r="3.2"/>
<circle cx="425.1" cy="254.2" r="3.2"/>
<circle cx="226.4" cy="277.8" r=".55"/>
<circle cx="242.5" cy="277.8" r=".55"/>
<circle cx="370.8" cy="262.7" r="3.2"/>
<circle cx="407.2" cy="268.8" r="3.2"/>
<circle cx="226.4" cy="296.6" r=".55"/>
<circle cx="234.4" cy="294.9" r="2.16"/>
<circle cx="234.4" cy="294.9" r="1.78"/>
<circle cx="234.4" cy="289.1" r="1.06"/>
<circle cx="234.4" cy="289.1" r=".89"/>
<circle cx="234.4" cy="281" r="1.44"/>
<circle cx="242.5" cy="296.6" r=".55"/>
<circle cx="329.4" cy="286.2" r="3.2"/>
<circle cx="354.2" cy="286.1" r="3.2"/>
<circle cx="385.1" cy="286.6" r="16.9"/>
<circle cx="385.1" cy="286.6" r="12.4"/>
<circle cx="413.9" cy="296.8" r="3.2"/>
<circle cx="379.9" cy="315.9" r="3.2"/>
<circle cx="435.2" cy="305.4" r="3.2"/>
<circle cx="375.7" cy="340.6" r="3.2"/>
</g>
<g fill="#000" stroke="#000" stroke-width=".27">
<path d="M.8 9.2l.1 1.8zM.8 9.2l.1 1.8z"/>
<path d="M18.3 5.1l.4 405.8v-405.4zM18.3 5.1l.4 405.8-.4 .4z"/>
<path d="M58 3.6l.2 1.7zM58 3.6l.2 1.7z"/>
<path d="M93.4 3.6l.1 1.7zM93.4 3.6l.1 1.7z"/>
<path d="M128.7 3.6l.2 1.7zM128.7 3.6l.2 1.7z"/>
<path d="M164.1 3.6l.1 1.7zM164.1 3.6l.1 1.7z"/>
<path d="M199.4 3.6l.2 1.7zM199.4 3.6l.2 1.7z"/>
<path d="M234.8 3.6l.1 1.7zM234.8 3.6l.1 1.7z"/>
<path d="M270.1 3.6l.2 1.7zM270.1 3.6l.2 1.7z"/>
<path d="M305.5 3.6l.1 1.7zM305.5 3.6l.1 1.7z"/>
<path d="M340.8 3.6l.2 1.7zM340.8 3.6l.2 1.7z"/>
<path d="M376.2 3.6l.1 1.7zM376.2 3.6l.1 1.7z"/>
<path d="M411.5 3.6l.1 1.7zM411.5 3.6l.1 1.7z"/>
<path d="M446.9 3.6l.1 1.7zM446.9 3.6l.1 1.7z"/>
<path d="M482.2 3.6l.1 1.7zM482.2 3.6l.1 1.7z"/>
<path d="M517.6 3.6l.1 1.7zM517.6 3.6l.1 1.7z"/>
<path d="M552.9 3.6l.1 1.7zM552.9 3.6l.1 1.7z"/>
<path d="M18.7 5.5h569.4l.4-.4zM18.3 5.1h570.2l-569.8 .4z"/>
<path d="M16.7 57.7l1.8-.1zM16.7 57.6h1.8z"/>
<path d="M588.3 57.7l1.8-.1zM588.3 57.6h1.8z"/>
<path d="M16.7 93.1l1.8-.2zM16.7 92.9h1.8z"/>
<path d="M588.3 93.1l1.8-.2zM588.3 92.9h1.8z"/>
<path d="M16.7 128.4l1.8-.1zM16.7 128.3h1.8z"/>
<path d="M588.3 128.4l1.8-.1zM588.3 128.3h1.8z"/>
<path d="M530.4 149.2h50v-.1zM530.4 149.1h50l-50 .1z"/>
<path d="M16.7 163.8l1.8-.2zM16.7 163.6h1.8z"/>
<path d="M588.3 163.8l1.8-.2zM588.3 163.6h1.8z"/>
<path d="M16.7 199.1l1.8-.1zM16.7 199h1.8z"/>
<path d="M530.4 199.3h50v-.2zM530.4 199.1h50l-50 .2z"/>
<path d="M588.3 199.1l1.8-.1zM588.3 199h1.8z"/>
<path d="M530.4 215.9h50v-.2zM530.4 215.7h50l-50 .2z"/>
<path d="M16.7 234.5l1.8-.2zM16.7 234.3h1.8z"/>
<path d="M530.4 232.4v.2l50-.2zM530.4 232.6l50-.2v.2z"/>
<path d="M530.4 232.6h50v-.2zM530.4 232.4h50l-50 .2z"/>
<path d="M588.3 234.5l1.8-.2zM588.3 234.3h1.8z"/>
<path d="M530.4 249.1v.2l50-.2zM530.4 249.3l50-.2v.2z"/>
<path d="M530.4 249.1v.2l50-.2zM530.4 249.3l50-.2v.2z"/>
<path d="M530.4 249.1v.2l50-.2zM530.4 249.3l50-.2v.2z"/>
<path d="M530.4 249.1v.2l50-.2zM530.4 249.3l50-.2v.2z"/>
<path d="M16.7 269.8l1.8-.1zM16.7 269.7h1.8z"/>
<path d="M530.4 265.7v.2l50-.2zM530.4 265.9l50-.2v.2z"/>
<path d="M588.3 269.8l1.8-.1zM588.3 269.7h1.8z"/>
<path d="M530.4 282.4v.2l50-.2zM530.4 282.6l50-.2v.2z"/>
<path d="M530.4 282.4v.2l50-.2zM530.4 282.6l50-.2v.2z"/>
<path d="M530.4 299.1v.2l50-.2zM530.4 299.3l50-.2v.2z"/>
<path d="M16.7 305.1l1.8-.1zM16.7 305h1.8z"/>
<path d="M530.4 319.1h50zM530.4 319.2l50-.1z"/>
<path d="M530.4 314.1h50zM530.4 314.2l50-.1z"/>
<path d="M530.4 309.1h50zM530.4 309.2l50-.1z"/>
<path d="M530.4 304.1h50zM530.4 304.2l50-.1z"/>
<path d="M588.3 305.1l1.8-.1zM588.3 305h1.8z"/>
<path d="M530.4 339.1h50zM530.4 339.2l50-.1z"/>
<path d="M530.4 334.1h50zM530.4 334.2l50-.1z"/>
<path d="M530.4 329.1h50zM530.4 329.2l50-.1z"/>
<path d="M530.4 324.1h50zM530.4 324.2l50-.1z"/>
<path d="M16.7 340.5l1.8-.1zM16.7 340.4h1.8z"/>
<path d="M530.4 349v.3l50-.3zM530.4 349.3l50-.3v.3z"/>
<path d="M530.4 349v.3l50-.3zM530.4 349.3l50-.3v.3z"/>
<path d="M530.4 344.1h50zM530.4 344.2l50-.1z"/>
<path d="M580.4 349.3h2.5v-.3zM580.4 349h2.5l-2.5 .3z"/>
<path d="M580.4 349.3h2.5v-.3zM580.4 349h2.5l-2.5 .3z"/>
<path d="M588.3 340.5l1.8-.1zM588.3 340.4h1.8z"/>
<path d="M588.3 340.5l1.8-.1zM588.3 340.4h1.8z"/>
<path d="M16.7 375.8l1.8-.1zM16.7 375.7h1.8z"/>
<path d="M588.3 375.8l1.8-.1zM588.3 375.7h1.8z"/>
<path d="M588.3 375.8l1.8-.1zM588.3 375.7h1.8z"/>
<path d="M540.3 399.2l.3 2.5v-2.5zM540.3 399.2l.3 2.5h-.3z"/>
<path d="M555.4 399.2l.1 2.5v-2.5zM555.4 399.2l.1 2.5h-.1z"/>
<path d="M580.2 399.2l.5 2.5v-2.5zM580.2 399.2l.5 2.5h-.5z"/>
<path d="M18.7 410.9l-.4 .4 569.8-.4zM18.3 411.3l569.8-.4 .4 .4z"/>
<path d="M58 411.1l.2 1.8zM58 411.1l.2 1.8z"/>
<path d="M93.4 411.1l.1 1.8zM93.4 411.1l.1 1.8z"/>
<path d="M128.7 411.1l.2 1.8zM128.7 411.1l.2 1.8z"/>
<path d="M164.1 411.1l.1 1.8zM164.1 411.1l.1 1.8z"/>
<path d="M199.4 411.1l.2 1.8zM199.4 411.1l.2 1.8z"/>
<path d="M234.8 411.1l.1 1.8zM234.8 411.1l.1 1.8z"/>
<path d="M270.1 411.1l.2 1.8zM270.1 411.1l.2 1.8z"/>
<path d="M305.5 411.1l.1 1.8zM305.5 411.1l.1 1.8z"/>
<path d="M340.8 411.1l.2 1.8zM340.8 411.1l.2 1.8z"/>
<path d="M376.2 411.1l.1 1.8zM376.2 411.1l.1 1.8z"/>
<path d="M411.5 411.1l.1 1.8zM411.5 411.1l.1 1.8z"/>
<path d="M446.9 411.1l.1 1.8zM446.9 411.1l.1 1.8z"/>
<path d="M482.2 411.1l.1 1.8zM482.2 411.1l.1 1.8z"/>
<path d="M507.4 411.1h42.4zM507.4 411.2l42.4-.1z"/>
<path d="M517.6 411.1l.1 1.8zM517.6 411.1l.1 1.8z"/>
<path d="M530.4 399.2v2.5h.1zM530.4 399.2h.1v2.5z"/>
<path d="M552.9 411.1l.1 1.8zM552.9 411.1l.1 1.8z"/>
<path d="M588.1 5.5v405.4l.4 .4zM588.1 5.5l.4-.4v406.2z"/>
</g>
<g fill="#fff" stroke="#fff" stroke-width=".27">
<path d="M555.5 149.2l30.7 4.3h-30.7z"/>
<path d="M555.5 149.2h24.9l5.8 4.3z"/>
<path d="M580.4 134.6h5.8l-5.8 14.6z"/>
<path d="M586.2 134.6v18.9l-5.8-4.3z"/>
</g>
<path d="M555.5 149.2h24.9v-14.6h5.8v18.9h-30.7z" fill="none" stroke="#fff" stroke-width=".27"/>
<text font-size="13.4" x="544.2" y="379">703</text>
<g font-size="8.4">
<text x="174.8" y="138.9">A</text>
<text x="243.3" y="139.1">A</text>
<text x="71.4" y="191.6">PROSPETTO</text>
<text x="303" y="190.6">PROSPETTO</text>
<text x="413.8" y="189.3">PROSPETTO</text>
<text x="187.5" y="193">PROSPETTO</text>
<text x="71.4" y="201.6">FRONTALE</text>
<text x="187.5" y="203">RETRO</text>
<text x="303.2" y="200.7">OVEST</text>
<text x="413.8" y="199.4">EST</text>
<text x="68.4" y="275.3">B</text>
<text x="139.8" y="275.6">B</text>
<text x="311.7" y="307.1">C</text>
<text x="399" y="306.5">C</text>
<text x="76.1" y="346.8">PIANTA</text>
<text x="203.1" y="344.6">VISTA DEL CORPO</text>
<text x="202.6" y="354.7">CENTRALE DAL</text>
<text x="202.4" y="364.8">BASSO</text>
</g>
<text font-size="5" x="545.8" y="176.4">MO-D_2</text>
<g font-size="2.5">
<text x="94.8" y="55.3">485.00</text>
<text x="208.2" y="55.3">485.00</text>
<text x="303.4" y="61.9">40.30</text>
<text x="321.9" y="61.9">480.00</text>
<text x="439.2" y="61.9">47.98</text>
<text x="459.8" y="61.9">4.26</text>
<text x="173.8" y="81.1">350.20</text>
<text x="353.9" y="85.4">390.50</text>
<text x="406.4" y="85.4">400.00</text>
<text x="60.5" y="92.4">580.00</text>
<text x="173.9" y="112.7">275.00</text>
<text x="129.7" y="117.5">1080.00</text>
<text x="243.1" y="117.5">1080.00</text>
<text x="286.6" y="118.4">1080.00</text>
<text x="354" y="115.8">211.00</text>
<text x="406.5" y="115.8">211.00</text>
<text x="472.1" y="118.4">1080.00</text>
<text x="61.2" y="123.9">50.00</text>
<text x="324.7" y="134.1">225.00</text>
<text x="435" y="134.1">225.00</text>
<text x="324.9" y="139">158.00</text>
<text x="353.9" y="142.7">400.00</text>
<text x="406.4" y="142.7">400.00</text>
<text x="435.2" y="139">158.00</text>
<text x="531.3" y="142.1">POLITECNICO DI MILANO</text>
<text x="60.5" y="148.9">450.00</text>
<text x="173.9" y="148.9">450.00</text>
<text x="531.4" y="145.1">SCUOLA DEL DESIGN</text>
<text x="531.4" y="148.2">C.L. DESIGN DEGLI INTERNI</text>
<text x="531.5" y="151.9">PROGETTO:</text>
<text x="354.6" y="164">25.00</text>
<text x="407.2" y="164">25.00</text>
<text x="354.5" y="168.9">50.00</text>
<text x="407.1" y="168.9">50.00</text>
<text x="86.8" y="175.7">105.00</text>
<text x="102.8" y="175.7">50.00</text>
<text x="118.2" y="175.7">97.00</text>
<text x="200.2" y="175.8">105.00</text>
<text x="216.2" y="175.8">50.00</text>
<text x="231.6" y="175.8">97.00</text>
<text x="316.8" y="175.8">105.00</text>
<text x="336.1" y="175.8">50.00</text>
<text x="425.6" y="175.8">50.00</text>
<text x="443.3" y="175.8">105.00</text>
<text x="531.5" y="201.9">CORSO:</text>
<text x="541.7" y="205.4">STRUMENTI E METODI</text>
<text x="545.6" y="208.4">DEL PROGETTO</text>
<text x="531.5" y="218.6">DOCENTE:</text>
<text x="544" y="225.1">MARCO FERRARA</text>
<text x="531.5" y="235.3">STUDENTI:</text>
<text x="543.3" y="238.7">RICCARDO FALLANI</text>
<text x="531.5" y="251.9">OGGETTO:</text>
<text x="210.2" y="256">220.'00</text>
<text x="230.5" y="256">190.00</text>
<text x="103.3" y="260.8">600.00</text>
<text x="536.7" y="258.2">SEDIA RENBERGET 203.394.20</text>
<text x="531.5" y="268.6">NOTE:</text>
<text x="146" y="274">150.00</text>
<text x="263.8" y="270.7">130.00</text>
<text x="554.9" y="275.1">-</text>
<text x="194.1" y="287.5">462.00</text>
<text x="531.5" y="285.3">NOME FILE:</text>
<text x="66.2" y="290.5">480.00</text>
<text x="263.9" y="288">220.00</text>
<text x="534.1" y="291.5">RENBERGET 203.394.20 copia.dwg</text>
<text x="138.8" y="298">330.00</text>
<text x="263.8" y="304.9">120.00</text>
<text x="531.3" y="302.6">VERS</text>
<text x="571.4" y="302.6">DATA</text>
<text x="66.8" y="316.6">43.20</text>
<text x="215.2" y="320.3">43.00</text>
<text x="230.2" y="320.3">410.20</text>
<text x="84.5" y="326.1">50.00</text>
<text x="103.3" y="326.1">490.00</text>
<text x="531.5" y="347.6">A</text>
<text x="565.1" y="347.6">2017/05/23</text>
<text x="531.5" y="352.1">TAVOLA NO.:</text>
<text x="564.8" y="352.1">003 DI</text>
<text x="574.8" y="352.1">008</text>
<text x="531.5" y="394.6">DATA:</text>
<text x="541.4" y="394.5">2017/05/23</text>
<text x="556.4" y="394.6">SCALA:1:10 - 1:1</text>
<text x="530.9" y="401.7">0</text>
<text x="531.3" y="397.5">REV:</text>
<text x="540.9" y="401.7">0.5m</text>
<text x="541.4" y="397.6">A</text>
<text x="556" y="401.7">1.25m</text>
<text x="556.4" y="397.6">FORMATO:</text>
<text x="572.9" y="397.6">A1</text>
<text x="574.4" y="401.7">2.5m</text>
</g>
<g font-size="1.8">
<text x="36.6" y="4.5">1</text>
<text x="75.3" y="4.5">2</text>
<text x="110.6" y="4.5">3</text>
<text x="146" y="4.5">4</text>
<text x="181.3" y="4.5">5</text>
<text x="216.7" y="4.5">6</text>
<text x="252" y="4.5">7</text>
<text x="287.4" y="4.5">8</text>
<text x="322.7" y="4.5">9</text>
<text x="357.6" y="4.5">10</text>
<text x="393" y="4.5">11</text>
<text x="428.3" y="4.5">12</text>
<text x="463.6" y="4.5">13</text>
<text x="499" y="4.5">14</text>
<text x="534.3" y="4.5">15</text>
<text x="568.9" y="4.5">16</text>
<text x="16.6" y="30">A</text>
<text x="589.2" y="31.6">A</text>
<text x="16.6" y="76">B</text>
<text x="589.2" y="76">B</text>
<text x="16.5" y="111.3">C</text>
<text x="589.1" y="111.3">C</text>
<text x="16.5" y="146.7">D</text>
<text x="589.1" y="146.7">D</text>
<text x="16.6" y="182">E</text>
<text x="589.2" y="182">E</text>
<text x="16.6" y="217.4">F</text>
<text x="589.2" y="217.4">F</text>
<text x="16.5" y="252.7">G</text>
<text x="589" y="252.7">G</text>
<text x="16.5" y="288">H</text>
<text x="589.1" y="288">H</text>
<text x="16.7" y="323.4">J</text>
<text x="589.3" y="323.4">J</text>
<text x="16.6" y="358.7">K</text>
<text x="589.2" y="358.7">K</text>
<text x="16.6" y="394.1">L</text>
<text x="589.2" y="394.1">L</text>
<text x="14.6" y="411.3" transform="rotate(-90 14.6 411.3)">DIRECTORY: /USERS/MACOS/DESKTOP/POLIMI PRIMO ANNO/STRUMENTI/RENBERGET 203.394.20 COPIA.DWG| PLOTTED ON: 5/23/2017 8:44:02 AM | BY USER: MACOS</text>
<text x="35.3" y="413.5">1</text>
<text x="75.3" y="413.5">2</text>
<text x="110.6" y="413.5">3</text>
<text x="146" y="413.5">4</text>
<text x="181.3" y="413.5">5</text>
<text x="216.7" y="413.5">6</text>
<text x="252" y="413.5">7</text>
<text x="287.4" y="413.5">8</text>
<text x="322.7" y="413.5">9</text>
<text x="357.6" y="413.5">10</text>
<text x="393" y="413.5">11</text>
<text x="428.3" y="413.5">12</text>
<text x="463.6" y="413.5">13</text>
<text x="499" y="413.5">14</text>
<text x="534.3" y="413.5">15</text>
</g>
</svg>
